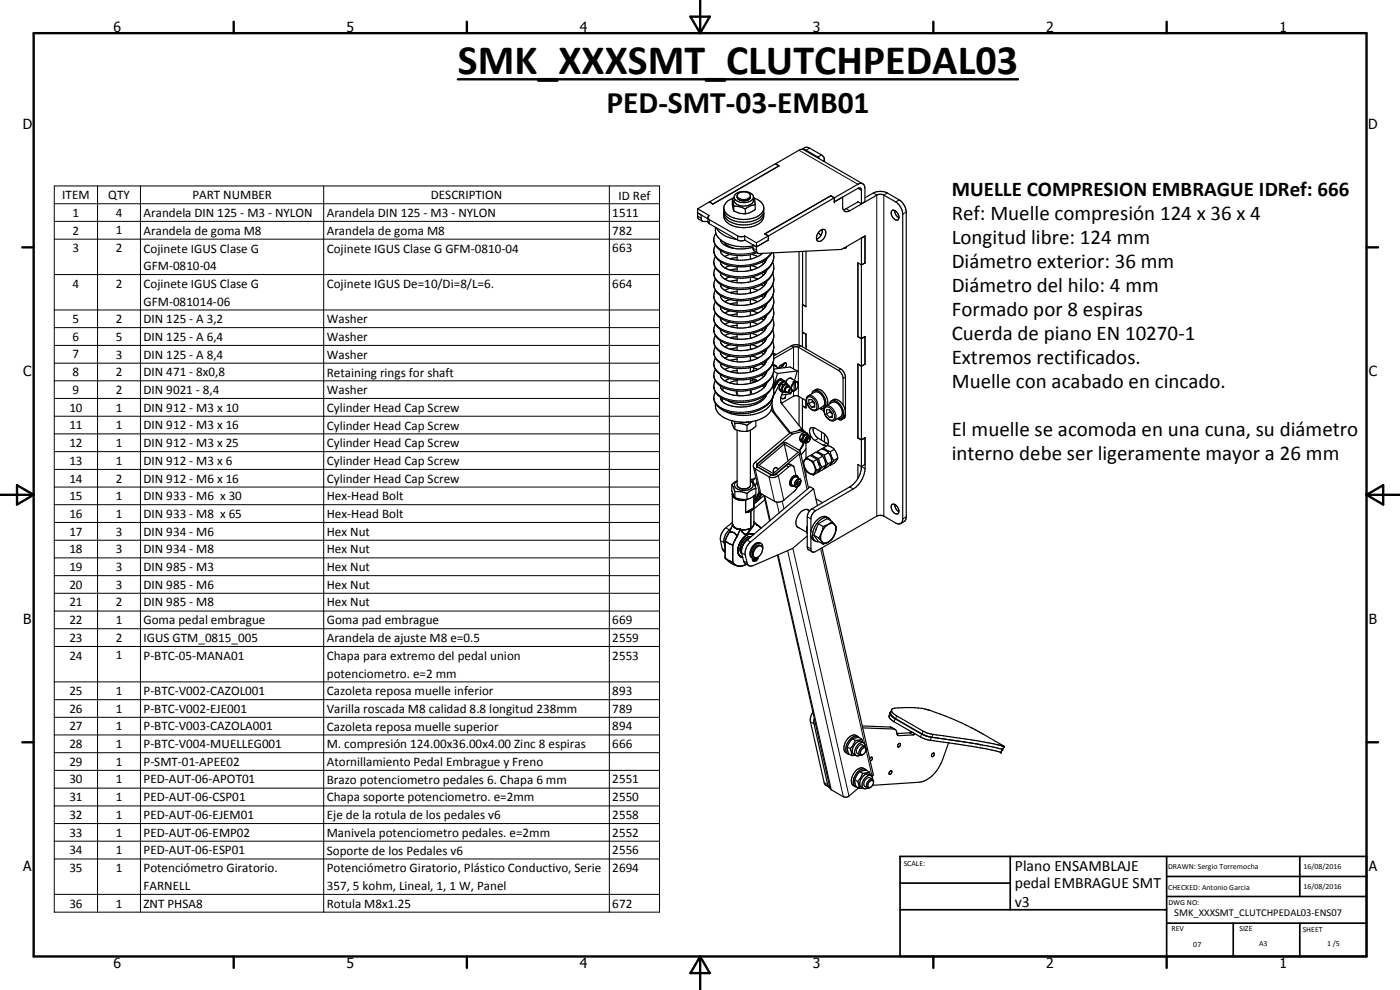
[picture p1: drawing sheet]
<svg xmlns="http://www.w3.org/2000/svg" width="420mm" height="297mm" viewBox="0 0 420 297" stroke-linecap="round" stroke-linejoin="round" font-family="sans-serif">
<g fill="none" stroke="#000" stroke-width=".71">
<path d="M10.1 9.9h400v277.1h-400zM70.1 6.5v3.4M140.1 6.5v3.4M207.2 5h5.8l-2.9 4.9zM210.1 0v9.9M280.1 6.5v3.4M350.1 6.5v3.4M137.4 23.8h168.1M6.7 74.2h3.4M410.1 74.2h3.5M.1 148.5h10M5.1 145.6l5 2.9-5 2.9z"/>
<path d="M410.1 148.5h10M410.1 148.5l5-2.9v5.8zM6.7 222.7h3.4M410.1 222.7h3.5M70.1 287v3.4M140.1 287v3.4M210.1 287v10M210.1 287l2.9 5h-5.8zM280.1 287v3.4M350.1 287v3.4"/>
</g>
<g fill="none" stroke="#000" stroke-width=".35">
<path d="M219.8 59.8l.4 2M220.2 59.4a3.5 3.5 0 0 0-2.9 4.5 5.7 5.7 0 0 0 5.4 2.8 7.2 7.2 0 0 0 6.1-2.2l.4-1v-1.1M220.3 59.3l-.5 .4v1.6l.4 2M220.3 59.1a2.4 2.4 0 0 0 2.9 2.7 2.54 2.54 0 0 0 2.9-1.6 2.31 2.31 0 0 0-2.7-2.8 2.87 2.87 0 0 0-3.1 1.6 2.5 2.5 0 0 0 3.1 1.8 2.85 2.85 0 0 0 2.8-1.6l.1 .2M221.2 58.7a2.37 2.37 0 0 0 3.9 .4l.1-.2M221.3 58.3a2.62 2.62 0 0 1 3.9 .2 1.77 1.77 0 0 1-2.5 1.7 1.35 1.35 0 0 1-1.4-1.9zM226.3 59.4l.3 1.8v1.7a5.3 5.3 0 0 1-6.4 .4M226.3 59.4a3.1 3.1 0 0 1 2.7 3.9 5.5 5.5 0 0 1-4.6 2.5 6.8 6.8 0 0 1-6.9-2.5l-.3-.7M232.7 49.1l1.1 .7M232.7 49.1v.1M233.8 49.8l-19.8 11.4-1.1-.6M233.8 49.8l-19.9 11.4-1-.6-3.5 2.1"/>
<path d="M240.6 44.8a1.93 1.93 0 0 1 2.4-.4l3.8 2.3 .6 1M240.7 44.8l1.2 .3 3.7 2.1 .3 .4M247.4 47.7l-.2 .6M247.4 47.7v.8M249.3 58.8l-19.7 11.3M249.3 58.8l1.1 .6M249.3 58.7v.1M249.3 58.7l-19.8 11.5 1.1 .6M250.4 59.4v1.2l7.1-4.1a.64 .64 0 0 1 .7-.1 .64 .64 0 0 1 .3 .7v4M250.4 59.4l-19.8 11.4M252.9 59.1l.2 3.8M258.9 55.2l-17.8-10.4h-.8l-27.4 15.8"/>
<path d="M258.9 55.2l.5 .5 .2 .8v4l-1.1 .6M258.9 55.2l-.4-.2-.8 .2-7.3 4.2M259.6 59.4a7.3 7.3 0 0 1 5.7-1.9l4.6 2.5a4.7 4.7 0 0 1 2.1 3.6v91.5l-.4 1.2-1.3 .8M209.4 62.7l.1 2.8 1.4 .9M209.4 62.7l3.5 2-.4 .6M210.9 66.4h1.6M212.5 65.7l-3.1-1.8 1 .6a1.84 1.84 0 0 0 .5 1.9M212.5 65.3l.4 .6 8.7 5 1.1 .1 .8-.2M212.5 65.3v1.2l.4 .6 8.7 5 1.1 .2 .8-.3M212.9 60.6h.1M214.7 68.2a4.6 4.6 0 0 0 3.3 4.8 13.4 13.4 0 0 0 8 .8M214.7 73.6a3.8 3.8 0 0 0 2.1 5.3l2.1 .8 1.5 .3a14.4 14.4 0 0 0 7.7-1.1 7.7 7.7 0 0 0 3.5-3"/>
<path d="M214.7 77a3.8 3.8 0 0 0 2.2 5.3l2.5 .9 1.9 .2M214.8 70a3.6 3.6 0 0 0 1.7 5.3M215 68.4a8 8 0 0 0 6.1 3.4M216.2 72.1a4.1 4.1 0 0 0 2.9 2.2l2.5 .4h1.7l2.7-.5M216.2 71.9v.2M216.2 75.1a3.5 3.5 0 0 0 3.3 2.7 11.4 11.4 0 0 0 9.4-1.8M216.2 78.5a2.89 2.89 0 0 0 2.6 2.4l2.5 .5M216.3 72l-.1 .1M216.5 75.3a13.2 13.2 0 0 0 10.7 .5M216.5 75.3l-.3 .1M216.5 78.7l-.3 .1M217.2 72.6l.9 .9 1.3 .7"/>
<path d="M217.2 64a3.4 3.4 0 0 0 2.7 2.9 8.2 8.2 0 0 0 8.9-1.6l.4-1.3M217.2 64a3.7 3.7 0 0 0 3.2 3.9 8 8 0 0 0 8.4-1.7l.4-1v-1.2M217.2 63.6v.4M218 73.4l-.5 .2M219.1 79.7l-1.6 .7M219.1 76.3l-1.6 .7M219.4 74.2l1 .3M219.4 74.2l-.3 .1M220.2 61.8a6.6 6.6 0 0 1 3.5 .9M220.2 61.8v1.5M221.2 76.7v1.3M221.2 77.3l-2.1 .3"/>
<path d="M223.5 70.8l3.5 2.1M223.5 72l3.5 2.1M223.5 70.8v1.2M223.7 62.7v1.4M225.2 76.4v1.4M225.2 79.8v1.4M225.2 77.6h.4M225.6 79.7l1.8 .7M225.6 76.3l1.8 .7M226.6 61.4l-1.4 .4-1.5 .9M227 74.1l-1-.7 .1 1.7 1.3 .9M227 72.9l.1 2.7 .6 .5 24.8-1.3 7.1-4v8.1"/>
<path d="M228.5 78.7l.7 .4M229.2 63.6v.4M229.2 78.2l.4 .5M229.6 70.1v.1M229.6 70.1l1 .7M229.6 78.7l-.3 .3a9.9 9.9 0 0 1-6 2.4h-2M230.2 77.6l-.6 1.1M230.6 72h.1M230.6 70.8l-3.6 2.1M230.6 72l-3.6 2.1M230.6 70.8v1.2M231.9 78.7a4.5 4.5 0 0 1 0 3.3"/>
<path d="M232.1 75.9a5 5 0 0 1-1.9 5M239.8 75.5v28M240.9 75.4v16l1 .5M241.9 75.4v16.6l-1.1-.6M245.6 69.8l.8 .8M245.9 69.4a1.02 1.02 0 0 1 1.1-.6 1.02 1.02 0 0 1 .9 .8 2.29 2.29 0 0 1-2.5 2.7l-.3-.6v-.8zM246.4 70.6l-.6 .8-.7 .4M246.5 69l.3 .4M246.8 69.4l-.4 1.2M246.8 68.8v.6M253.1 62.9a1.2 1.2 0 0 0 1.9 .3l8.6-4.9 1.4 .1 3.8 2.2a5.1 5.1 0 0 1 2.1 3.3v92.1l-.6 1.1M254.1 74l-.3 .5h-.6"/>
<path d="M258.4 71.5h.1M258.5 61.1l-1-.6-3.9 2.3-.5 .1M258.5 79.5l-1-.6v22.1M258.5 71.5v30.1M259.5 70.9l-1 .6M259.6 78.9l-1.1 .6M267.5 63.4a1.27 1.27 0 0 1 2.1 .9 .99 .99 0 0 1 .2 1.1 .99 .99 0 0 1-.9 .6 2.3 2.3 0 0 1-1.4-2.6zM268.5 63.2a2.4 2.4 0 0 0 1.3 2.1M214.7 97.3a3.7 3.7 0 0 0 2 5.2 13.5 13.5 0 0 0 8.9 .9M214.7 80.4a3.7 3.7 0 0 0 2.4 5.4l.8 .3a13.3 13.3 0 0 0 7.7 .4M214.7 87.1a4 4 0 0 0 2.8 5.7 13.6 13.6 0 0 0 8.1 .5M214.7 90.6a3.8 3.8 0 0 0 2.4 5.3l1.7 .7a13.8 13.8 0 0 0 6.8 0"/>
<path d="M214.7 93.9a3.8 3.8 0 0 0 2.4 5.5l2.6 .8a15.6 15.6 0 0 0 5.9-.2M216.2 81.9a2.99 2.99 0 0 0 2.6 2.4l2.5 .5M216.2 85.3a3.1 3.1 0 0 0 2.6 2.4l2.5 .5M216.2 88.7a2.89 2.89 0 0 0 2.6 2.4l2.5 .5M216.2 92.1a2.79 2.79 0 0 0 2.6 2.4l2.5 .5M216.2 95.5a3.1 3.1 0 0 0 2.6 2.4l2.5 .5M216.2 98.8a2.89 2.89 0 0 0 2.6 2.5l2.5 .5M216.5 82l-.3 .2M216.5 85.5l-.3 .1M216.5 88.8l-.3 .2M216.5 92.2l-.3 .2M216.5 95.6l-.3 .2"/>
<path d="M216.5 99l-.3 .1M219.1 96.6l-1.6 .7M219.1 93.3l-1.6 .6M219.1 89.9l-1.6 .7M219.1 86.5l-1.6 .6M219.1 83.1l-1.6 .6M221.2 80.1v1.3M221.2 83.4v1.4M221.2 86.8v1.4M221.2 90.2v1.4M221.2 93.6v1.4M221.2 97v1.4"/>
<path d="M221.2 80.7l-2.1 .3M221.2 84.1l-2.1 .3M221.2 87.5l-2.1 .3M221.2 90.8l-2.1 .4M221.2 94.2l-2.1 .4M221.2 97.6l-2.1 .4M225.2 83.2v1.3M225.2 86.6v1.3M225.2 90v1.3M225.2 93.3v1.4M225.2 96.7v1.4M225.2 83.2l-3.9 .2"/>
<path d="M225.2 87.7l.4 .1M225.2 91.1l.4 .1M225.2 80.9l.4 .1M225.2 94.5l.4 .1M225.2 84.3l.4 .1M225.2 97.9l.4 .1M225.6 96.6l1.8 .7M225.6 93.3l1.8 .6M225.6 89.9l1.8 .7M225.6 86.5l1.8 .6M225.6 83.1l1.8 .6M228.5 82l.7 .5"/>
<path d="M228.5 99l.7 .4M228.5 85.5l.7 .4M228.5 88.8l.7 .5M228.5 92.2l.7 .4M228.5 95.6l.7 .5M229.2 98.6l-1.7 .8-1.9 .6M229.2 98.6l.4 .4M229.2 95.2l.4 .4M229.2 91.8l.4 .4M229.2 88.4l.4 .4M229.2 85l.4 .5M229.2 81.6l.4 .4"/>
<path d="M229.6 99a9.6 9.6 0 0 1-7 2.8h-1.3M229.6 92.2l-1.3 1.2a11.6 11.6 0 0 1-7 1.6M229.6 88.8a9.9 9.9 0 0 1-8.3 2.8M229.6 85.4l-1.3 1.3a11.2 11.2 0 0 1-7 1.5M229.6 82a10.1 10.1 0 0 1-8.3 2.8M230.2 87.8l-.6 1M230.2 97.9l-.6 1.1M230.2 94.5l-1.1 1.6-1.9 1.3-2.8 .9-3.1 .1M230.2 91.1l-.6 1.1M230.2 84.3l-.6 1.1M230.2 80.9l-.6 1.1M230.2 80.9a11.3 11.3 0 0 1-5 2.3"/>
<path d="M231.9 82a5.6 5.6 0 0 1-3.9 7.1 14.4 14.4 0 0 1-7.9 1 6.3 6.3 0 0 1-5.8-4.1l-.1-.7 .5-1.6M231.9 85.5a4.9 4.9 0 0 1-2 5.8l-2.4 1.4-1.9 .6M231.9 88.8a5.5 5.5 0 0 1-3.5 6.9l-2.8 .9M231.9 92.2a5.1 5.1 0 0 1-2.7 6.4M231.9 95.6a4.4 4.4 0 0 1 0 3.3M231.9 99a5.1 5.1 0 0 1-2.7 6.4M231.9 82a8.9 8.9 0 0 1-6.3 4.5M231.9 98.9a8.3 8.3 0 0 1-6.3 4.5M240.8 91.4v8.2l1.1 .6v4.5M240.8 99.7v4.4M240.8 99.7l1.1 .6M240.8 99.7h.1"/>
<path d="M240.9 91.4h-.1M214.7 100.7a3.8 3.8 0 0 0 2.4 5.4l1.7 .6a12.2 12.2 0 0 0 4.8 .4l2-.3M214.7 104.1a3.8 3.8 0 0 0 2 5.2 13.5 13.5 0 0 0 8.9 .9M214.7 107.5a3.6 3.6 0 0 0 2 5.2l2.1 .8a13.1 13.1 0 0 0 4.8 .4l2-.3M214.7 110.9a3.8 3.8 0 0 0 2.4 5.4l2.1 .7 1.9 .3M216.2 115.8a2.89 2.89 0 0 0 2.6 2.4 11.9 11.9 0 0 0 9.2-.9l1.6-1.3M216.2 102.2a2.88 2.88 0 0 0 2.6 2.4l2.5 .6M216.2 105.6a2.89 2.89 0 0 0 2.6 2.4l2.5 .5M216.2 109a3 3 0 0 0 2.6 2.4l2.5 .5M216.2 112.4a3.4 3.4 0 0 0 3.2 2.6l1.9 .3M216.5 102.4l-.3 .1M216.5 105.8l-.3 .1"/>
<path d="M216.5 109.1l-.3 .2M216.5 112.6l-.3 .1M216.5 116l-.3 .1M216.7 119.5l.2 1M217.2 116.3l-.4 .8M219.1 113.6l-1.6 .7M219.1 110.2l-1.6 .7M219.1 106.8l-1.6 .7M219.1 103.4l-1.6 .7M219.1 100l-1.6 .7M221.1 117.3v.8l.7 .6M221.2 100.4v1.4"/>
<path d="M221.2 103.8v1.4M221.2 107.1v1.4M221.2 110.5v1.4M221.2 113.9v1.4M221.2 117.3v1M221.2 114.1l-2.2 .8M221.2 101l-2.1 .3M221.2 104.4l-2.1 .3M221.2 107.8l-2.1 .3M221.2 111.2l-2.1 .3M225.2 100.1v1.4M225.2 103.5v1.4"/>
<path d="M225.2 106.9v1.3M225.2 110.3v1.3M225.2 113.7v1.3M225.2 117.1v1.2M225.2 117.1l.3 .4-.3 .8M225.2 114.1l.6 .2M225.2 101.3h.4M225.2 108l.4 .1M225.2 111.4l.4 .1M225.2 104.6l.4 .2M225.2 118.3l-.1 .1M225.5 106.8l-.3 .3"/>
<path d="M225.6 113.6l1.8 .7M225.6 110.2l1.8 .7M225.6 106.8l1.8 .7M225.6 103.4l1.8 .7M225.6 100l1.8 .7M225.8 114.3l.9 .3M225.8 113.6v.7M226.4 110.4l-.5 1M226.5 113.8v.7M227 114l-.1 .5 .5-.3M227.2 110.7l-.2 .3M228.5 102.4l.7 .4"/>
<path d="M228.5 105.8l.7 .4M228.5 109.1l.7 .5M228.5 112.6l.7 .4M228.8 115.8l.4 .5M228.8 115.7a13.1 13.1 0 0 1-7.7 1.6M229.2 105.4l-1.2 .6-2.4 .8M229.2 115.5l.4 .5M229.2 112.1l.4 .5M229.2 108.8l.4 .4M229.2 105.3l.4 .5M229.2 102l.4 .4M229.5 118.7a7.3 7.3 0 0 1-7 2.8l-2.3-.5-1.9-.9"/>
<path d="M229.6 109.1l-.6 .4M229.6 105.8l-.3 .3a10.1 10.1 0 0 1-6.3 2.5l-1.7-.1M229.6 112.5l-1.3 1.2-1.7 .9-2.2 .6-3.1 .1M229.6 109.1l-1.6 1.4-2 .9-2.7 .5h-2M229.7 118.6v.6M229.7 119.1l-.4 .6a11.1 11.1 0 0 1-10.2 2l-1.7-.8a1.94 1.94 0 0 1-1.2-1.7M230.2 108.1l-.6 1M230.2 118.2l-.5 .9M230.2 114.9l-.6 1.1M230.2 111.5l-.6 1M230.2 104.7l-.6 1.1M230.2 101.3l-.9 1.4-1 .9a11.6 11.6 0 0 1-7 1.6"/>
<path d="M231.7 119.7a4.4 4.4 0 0 1-3.3 3.9 12.9 12.9 0 0 1-12.1-1M231.7 119.8v2l-.2 1.2M231.9 102.4a4.9 4.9 0 0 1-2 5.8l-1.5 1-2.8 1M231.9 112.6a4.9 4.9 0 0 1-2 5.8 12.9 12.9 0 0 1-14.4 .2 3.4 3.4 0 0 1-.8-4.3M231.9 116a4.9 4.9 0 0 1-1.3 5.2 13 13 0 0 1-13.9 1.7 3.6 3.6 0 0 1-2-5.3M231.9 109.1l.1 .4M232 109.5l.2 1.9M232 109.6h.7l.5 .6M232.1 106.5h.7M232.1 109.6l1.7 .9M232.2 106.8v.8M232.2 111.4a5.9 5.9 0 0 1-3.4 4.3"/>
<path d="M232.2 106.8l5.3-3a3.1 3.1 0 0 1 2.8 0l12 6.9a3.2 3.2 0 0 1 1.4 2.5v11.4l-.3 .8-.8 .5M232.2 111.4l1.1 .7M232.2 107.6l6-3.4 .8-.2 12.9 7.3 .6 .7 .5 1.3v8.2M232.2 107.6a5.8 5.8 0 0 1-2.3 4l-1.9 1.2-2.4 .8M232.2 110.7l4.9-.6 2.2 1.2M232.4 109.5l.1 .3M232.9 106.4l-1-.6 .3 1M233.3 112.1l-1.2 4.4M233.8 116.8l1.1 1M233.8 116.7l.5 .3M234 117h.1M234.3 117l.6 .8"/>
<path d="M234.3 115.2l-.5 1.6M234.3 115.2l.6 .3M234.7 109.3l-.1 .7M234.7 113.9l-1 .4-1.5 2.6M234.7 113.9l.9 .5M234.7 113.9a1.98 1.98 0 0 0-2.1 2.1M234.7 113.9a1.23 1.23 0 0 0-1.8 .7l-.4 .9v.8M234.9 115.5l-.6 1.5M234.9 117.7a3 3 0 0 0-.1 3.6l6 7.6M235.3 109l-.6 1-.9 .5M235.3 117.6l-.4 .2M235.5 110.3a.86 .86 0 0 0 .2-1.5l-1.5 .8-.4 .9"/>
<path d="M235.6 114.4a1.71 1.71 0 0 0-1.8 1.1l-1.5 2.9-.6 2M235.6 114.4l.4 .5M235.9 118.3l-.3 1a1.05 1.05 0 0 1-1.3 .2M236 114.9l-1.1 .6M236 114.9l.5 .7M236 114.9l-.7-.3-1 .6M236.3 117.6l-.7 .1M236.8 115.7l-.6-.3a1.29 1.29 0 0 0-1.2 2l.6 .3M236.8 117l.6-.4a.74 .74 0 0 1 .1 .9 .74 .74 0 0 1-.9 .4zM237 116.3a.62 .62 0 0 0-.6-.6 .62 .62 0 0 0-.7 .5l-.3 .9 .2 .6M237.2 113.4l2 1.2M237.5 117.6l-.2 .6-2.7 .3"/>
<path d="M237.6 117.3h.1M237.6 117.1l.7 .2M237.6 117l-.1-.2a.63 .63 0 0 0-.6 .4 .63 .63 0 0 0 .1 .7h.2M237.7 113.7a.99 .99 0 0 0-1.6 .3l-.3 .6M238.3 114.8l-.7 1.1-.1 .7-1-.5a.87 .87 0 0 0-.7 1.3l1 .5M238.3 114.8l-.8 .9-.2 .8M238.3 117l.4 .1M238.3 117.3h-.7M238.3 114.4l-.3 .2 .3 .2M238.3 114.4v2.9M238.3 114.4l.3 .2M238.6 114.6l.1 .1"/>
<path d="M238.7 114.7v2.4M238.7 114.7h.6l.2 .3M239.2 114.6l.3 .3M239.2 114.6h-.6M239.3 111.3l-.8 2.9M239.3 111.3l-6 .8M239.5 115l.1 .2M239.5 114.9l-.1 1.3-.7 .9M239.8 119v8.7M240.8 119.6v2.2l1.1 .5M242.3 119l2.2-1.4a2.21 2.21 0 0 1 2.6 1.7l.4 1-.1 1.2-.4 .5-1.9 1.1a2.21 2.21 0 0 1-2.8-1.6 2.16 2.16 0 0 1 0-2.5zM244.2 117.2a2.97 2.97 0 0 1 3.4 2.4l.3 1.2-.3 1.2"/>
<path d="M244.2 117.2l-.5 .9M244.3 117.2a2.31 2.31 0 0 1 3.4 1.3l.7 1.5-.2 1.6M257.5 109.2v22.2M257.5 101l1 .6M257.5 109.3h.1M257.5 109.3l1 .6 1.1-.6M257.5 109.2l1 .7 1.1-.7M257.5 101h.1M258.5 101.6v30.4M259.5 109.2l.1 .1M259.5 101h.1M259.6 101l-1.1 .6"/>
<path d="M259.6 101v8.3M214.7 121a4.8 4.8 0 0 0 3.9 4.9 13.9 13.9 0 0 0 6 .7M219.6 126.2l.1 .8 .8 1.8M220.3 126.4l.2 .6M220.5 127v1.8M220.5 128.8l1.9 .6h1.8M220.5 127l2.3 .2 1.4 .4M222.1 126.7h2.1M224.2 126.7h.1M224.2 127.6v1.8M224.6 126.6l-.4 .1M225.2 129v16.7l-.6 .7-.9 .3h-1a1.66 1.66 0 0 1-1.5-1.2v-16.4"/>
<path d="M225.2 129l-1 .4M225.8 126.5l-1.6 1.1M226.1 140l1.7 7.6M226.9 126.2v1.7l-1.7 1.1M227.3 139.8v.3M227.8 139.6l7.6-6.4 4.2 2.5-7.5 6.4zM231.5 123a8.2 8.2 0 0 1-6.9 3.6M231.5 122.9l5.5 7.1M231.7 121.8l.8 2.1 4.7 5.9M235.4 133.2l1.1 5.1M237.1 129.8l-10.5 8.9a1.16 1.16 0 0 0 0 2l4.2 2.3a2.63 2.63 0 0 0 2.8-.3l3.1-2.6a.9 .9 0 0 1 .9-.4 .9 .9 0 0 1 .7 .6l.6 2.3M237.1 129.8l.7 .4"/>
<path d="M237.8 130.2l-10.6 9-.1 .5 .3 .4M238 139.7l-.9-.4-.7 .1-3.7 3-.6 .2-.6-.1-4.1-2.4M239.9 131.6l.5 .9 .5 .3M239.9 131.6l.5 .3M240 135.2l-3.8-2.2-1-.2-.5 .2-7.1 6.1-.4 .7 .2 .3 3.8 2.2 1.2 .1 7.4-6.2 .4-.7M240 135.2l.2 .3M240.2 135.5l2.4 10.9M240.4 131.9l.5 .9M240.6 130.2l-.7 1.4M240.6 130.2l.5 .3M240.7 129l.8 .5M240.8 121.8v7.1"/>
<path d="M240.9 129a.98 .98 0 0 0-1.4 .2M240.9 129l-1 .1M240.9 129l.2 .1M240.9 121.8h-.1M241.1 130.5l-.7 1.4M241.2 132.8l.3-.1-1.5 2.5M241.2 139.4l.2 .7M241.2 132.8l-1.3 2.3M241.2 132.8h-.3M241.3 138.3l-.2 .4 .1 .8M241.3 138.3l-.1 1.1M241.3 139.8l.1 .3"/>
<path d="M241.3 129.4l-.4-.4h-.5l-3.3 .8M241.4 138.1l-.1 .2M241.7 129.7l-.6-.3-3.3 .8M241.8 129.7l-1.2 .5M241.8 129.7l.4 .3M241.9 120.2v2.2l-1.1-.6M241.9 132.9v4.6M241.9 134.6l-1.5 1.8M241.9 137.5l-.5 .6M242 120.3l-2.6-1.5-.6-.1-.6 .2-3.7 2.1M242.1 137.3l-.2 .2M242.1 137.3l.6 .5"/>
<path d="M242.1 137.3l1.1-.6 2 1.1M242.2 130l-1.1 .5M242.2 130l.4 .7M242.6 132.6l-.9 .2M242.6 132.5l.4-.3 .1-1a.8 .8 0 0 0-.9-.3 .8 .8 0 0 0-.6 .8l-.1 .7 .2 .4M242.6 132.5v.1M242.7 137.8l1.4 .7M242.7 137.8l-.7-.1-.6 .4M242.7 137.8a3.2 3.2 0 0 1 1.6 4.3l-.3 .2-.8-.1M242.7 121.1v-1.2h.9l.9 1v1.2l-.9 .1M242.7 121.1l.9 1.1M242.9 131.3a.75 .75 0 0 0-1 .3 .75 .75 0 0 0 .3 1"/>
<path d="M242.9 131.3l.2 .2M242.9 131.3a.91 .91 0 0 0-.8 1.3h.5M242.9 130.9l-.6-.4a1.15 1.15 0 0 0-1.4 1.1v.6l.8 .6M243.1 131.4l-.1 .2a.62 .62 0 0 0-.6 .2 .62 .62 0 0 0 0 .7h.2M243.6 136.4l1.2-.7 1.2 .5 .9 .7M243.6 136.4l.7 .5 1.3 .7M243.6 136.4l-.3 .3M243.8 120.5l.7 .8M243.8 120.5l-1.1 .6M243.9 120.1l-.1 .4M244 128.3l3 1.6a3.2 3.2 0 0 1 1.5 3.3M244 128.3a1.25 1.25 0 0 0-1 .7 1.25 1.25 0 0 0 .1 1.3l1.2 1.7 2.7 1.6 .9 .2 .6-.6"/>
<path d="M244.1 128.3a3.2 3.2 0 0 0 1.5 3.2l2.9 1.6M244.1 138.5l.3 1.1 .7 1.5M244.5 121.7l-.9 .5M245.2 137.8l1 2.7M245.2 137.8l-1.1 .7M245.4 135.4l.8 .7 1.2 .5M245.4 135.4l1.2-.7 1 .3 1 .8M245.4 135.4l-.3 .4M245.5 138.7l.3 .7M245.6 137.6l.3 1.1 .8 1.5M245.7 139.1l.1 .2M246 122.6l1.3 .7"/>
<path d="M246.9 136.9l.7 1.2 .3 1.4M246.9 136.9l-1.3 .7M247.2 134.4l1.2-.8 1.1 .6 .9 .6M247.2 134.4l.8 .6 1.2 .5M247.2 134.4l-.4 .3M247.4 130.2v2.4M247.4 136.6l.3 1.1 .7 1.5M247.4 122.3l-.5 .3-.7-.1M247.5 122.2l-.2 .1M247.6 122l2.2-1.3a2.84 2.84 0 0 1 3 2.6l-.1 1.2-.4 .6-2.1 1.1h-.7a3.4 3.4 0 0 1-2-2.1l-.2-1.4zM247.9 139.5l-1 1.5-1.3 .6M247.9 139.5l-1.2 .7"/>
<path d="M248.1 124.2v-1.2l.9-.1 .8 1.1v1.2l-.8 .1M248.1 124.2l.9 1.1M248.4 139.2l-1 1.4M248.6 135.8l.7 1.3 .4 1.4M248.6 135.8l-1.2 .8M249 121.2a1.33 1.33 0 0 1 1-1.1 1.33 1.33 0 0 1 1.4 .5 3.9 3.9 0 0 1 1.5 4.6l-.6 .4-.8-.1M249 139.5l.2 .1M249.1 123.6l.7 .7M249.1 123.6l-1 .6M249.2 123.2l-.1 .4M249.2 135.5l.3 1.4 .7 1.3M249.5 120.3a2.47 2.47 0 0 1 3.7 1.5 2.38 2.38 0 0 1-.7 3.7"/>
<path d="M249.7 138.5l-1.3 .7M249.7 138.5l-1.1 1.5-1.2 .6M249.8 124.8l-.8 .5M250.2 138.2l-1 1.4M250.4 134.8l.7 1.3 .3 1.4M250.4 134.8l-1.2 .7M251.3 125.6l1 .4 .3-.1M251.4 137.5l-1 1.4-1.2 .7M251.4 137.5l-1.2 .7M253 125.2l-.4 .7M257.5 131.3l1 .7M257.5 131.4l1 .6"/>
<path d="M257.5 131.4h.1M258.5 132l1.1-.7v9.3a8 8 0 0 1-3.5 6.1l-11.3 6.5a3.6 3.6 0 0 0-1.4 2.2v4.3M258.5 132v8.6M259.5 131.4l-1 .6M259.6 139.4l-1.1 .6-1-.6v4.2M218.9 159.7a1.92 1.92 0 0 1 2.3 1.3M218.9 159.7l-1.3 2.5M219.4 158.5a4.6 4.6 0 0 0-2.1 4.3l.3 1.5M219.6 145.4l.9 2.1M219.6 145.4l.1 2 .8 1.8M219.8 148.4a3.2 3.2 0 0 0 4 1.7M219.8 156.7l-2 1.7a4.2 4.2 0 0 0-1.6 3.8l.5 2.4 .4 .7 .5 .3"/>
<path d="M219.9 147.9v9.6M220 157.8l-.1-.4-1 2.3M220 157.8l.8 .7M220 157.8l.3 .3M220 157.8l.2 .2M220.5 149.2v.1M220.5 147.5l2.3 .1 1.4 .5M220.5 149.3l1.4 .4 2.3 .2M220.5 147.5v1.8M220.8 158.5l-.3-.3 .9 .5M220.8 158.5l.6 .3M221.1 158.7l.7 .1"/>
<path d="M221.2 144.4a1.28 1.28 0 0 0-.8 1.3 1.28 1.28 0 0 0 1.1 1.2 4.1 4.1 0 0 0 4.4-.8l.1-.4-.1-.8-.7-.5M221.2 144.3l-1.6 1.1M221.4 158.7l.4 .1M222.2 158.7l-.4 .1M222.2 158.7v.2M222.2 158.9l1.1 1.2M222.2 158.7l-1 2.3M223.8 150.1v3.7M224.1 153.8h-.3M224.2 148.1v1.8M224.3 149.8l-.5 .3M225.2 144.2l.7 .2"/>
<path d="M225.2 153.4l-1.1 .3M225.3 158.4l-1.5 .5h-1.6M225.3 158.4l-1.1 1.9M225.7 153l-1.6 .8M225.9 144.4l.8 1.7M226 157.8l-1.8 2.5M226 157.8l-.7 .6M226.2 152.4l-.9 .9v5.1M226.2 148.8v3.6M226.2 152.4l-2.4 1.4M226.2 152.4l-.3 .4M226.3 148.8v8.6l-.3 .4"/>
<path d="M226.3 143.8l-1.1 .1M226.3 156.5l.8 1.1 1.3 .9M226.7 148.4v2.4M226.7 146.1l.2 .5M226.7 157l1.4 1.2M226.9 143.2l-1 1.2M226.9 146.6l-1.7 .6-1 .9M226.9 146.6v1.7l-1.1 .8-1.6 .8M227.1 144.7l-.4 1.5M227.8 147.6l.3 .3M227.9 147.6a5.7 5.7 0 0 0-1 3.1M228 147.7l-.6 1.3-.4 1.5"/>
<path d="M228.1 147.9l-.8 1.8-.1 .7M228.4 148.1l-.8 2M228.6 148.3l-.6 1.4M229.3 148.7l-3 2.5M229.3 148.6l1.7 7.7M229.6 149.9l-3.3 2.8M232.1 141.6l.3 .1M232.9 140.3l.7 .4M233.1 140.4a.79 .79 0 0 0-.9 .2 .79 .79 0 0 0-.1 .9v.1M237.3 145.7l.5 .2 .4-.1M237.3 145.7l.2 .1M238.9 142.6a2.14 2.14 0 0 0-1.6 3.1"/>
<path d="M238.9 142.6l.4 .2M239 145.3l.3 .2M239.2 158l.6 .4M239.2 158l2.9 1.7M239.3 146l-.8 1.3-3.3 2.8a2.67 2.67 0 0 1-2.8 .3l-4.3-2.5M239.4 144.8l-.4 .4M239.4 144.8l.4 .3M239.4 144.4v.4M239.6 143.4a.98 .98 0 0 0-1-.7 .98 .98 0 0 0-.9 .9l-.5 1.1 .1 1M239.8 145.1l.1-.7-.3-.1-.6 .5v.6l.3 .1M239.8 145.1l-.5 .4M241.4 140.1l.5 1v2"/>
<path d="M241.4 140.1l1.3 1.8M242.1 141.4l.6 .5M242.2 152.9l.8 .4M242.3 157.8l-.2 .7 .2 1.6M242.7 141.9l.2 .1M242.8 153.2a1.94 1.94 0 0 0-2.7 .7 3.5 3.5 0 0 0-.9 4.1M242.9 142l1.2 .5M242.9 142l.3 .2M243 153.3l-.7 1.8v9l.3 .8 1.4 .8 .8-.2 18.8-10.8 1.4 .1 4.1 2.3 .5 .1 .7-.1M244.2 146.6l-19 16a4.4 4.4 0 0 0-1.5 3.9l.6 2.7 .4 .5M244.2 146.6l-1.1-.6-19.2 16.3-1.2 2M244.2 146.6l1.1 5.1"/>
<path d="M244.9 149.7l1.9 1.1M245.1 158.5l-.2 .5M245.1 141.1l-1 1.4M245.4 141.6h.2M245.6 157.1l1.4 .9M245.6 157.1l-1.3 3.5M246.2 140.5l-1 1.4-1.1 .6M246.2 140.5l-1.1 .6M246.7 140.2l-1.1 1.4M247 158l-.7 3v1l.3 .5M247.2 140.6h.2M248.2 157.5l-1.2 .5"/>
<path d="M248.3 157.5a1.58 1.58 0 0 1 2-.2 1.58 1.58 0 0 1 .6 2l-.9 2M248.3 157.5l-1.1 1.2-1.5 2.7M248.7 155.4a2.58 2.58 0 0 0-3.7 .9 4.9 4.9 0 0 0-1.3 5.4l1 .6M249.4 156.3a1.83 1.83 0 0 0-3-.5 5.3 5.3 0 0 0-2.2 6.1l.6 .5 .9 .1M249.7 156.5l-1.5 1M249.7 156.5a3 3 0 0 1 .7 4.1l-.4 .7M249.7 156.5l-1.5-.9-2.6 1.5M258.5 140.4a7.8 7.8 0 0 1-3.5 5.7l-11.3 6.6-.7 .6M267.5 151.6a1.27 1.27 0 0 1 2.1 .9 .93 .93 0 0 1 .2 1.2 .93 .93 0 0 1-1.1 .4 2.41 2.41 0 0 1-1.2-2.5zM268.5 151.3a2.54 2.54 0 0 0 1.3 2.2M217.6 162.2l1 .8 1.3 .6M217.6 162.2v5.2"/>
<path d="M217.6 167.4l1 .7 1.3 .6M217.6 167.4a6.6 6.6 0 0 0 3.8 2.4M219.9 163.6v5.1M219.9 168.7a2.86 2.86 0 0 0 4.1 .6M221.2 161l-1.3 2.6M221.4 165.5l.5 1.3M221.5 165l.1 .9 .3 .7M221.5 165.1v.4M221.5 165.1l-.1 .1M221.5 165.7l.4 .9 .9 .4M221.5 164.6v.5M221.6 163.9l-.2 .8 .2 1.6"/>
<path d="M221.6 163.9l-.2 .9M221.7 166.5l.2 .3M221.7 163.8l-.2 1M221.9 166.8l1 .4M222 163l-.2 .4M222 162.9l-.4 1.1M222.1 164.8h.5M222.1 164.9l.4 1M222.2 167l.7 .1M222.4 163.4a2.42 2.42 0 0 0 .1 2.5M222.5 165.9l.1 .1M222.5 162.1l-.7 1.5"/>
<path d="M222.5 162.2l-.4 .5M222.5 162.1l-.5 .8M222.7 161.8l-.3 .5M223.2 160l.1 .1M223.2 162.1l-.8 1.3-.3 1.1M223.3 160.1l.1 .1M223.3 160.1l.5 .3 .4-.1M223.4 161.1l-.9 1M223.8 160.7l-.5 .5M224 160.7l-1 .8M224.3 161.2l-1.1 .9-.7 1M224.5 160.3l-.3 .2"/>
<path d="M224.6 161.1l-1.1 .7M224.7 161.6a4.4 4.4 0 0 0-2.1 4.3l.7 2.9 1.4 .9M224.9 161l-.3 .1M225 160.2l-1.4 .7M225.3 161l-.7 .1M225.8 167.4l.1 .8 .4 .2M226 160.2l.2 .1-.2-.1M226 160.2l-1.3 .1M226 160.2h-1.3M226.1 160.4l-.5-.2a3 3 0 0 0-3.1 1.9M226.4 167.9l.1 .1M226.5 167.3a2.24 2.24 0 0 1 2-3.5 2.4 2.4 0 0 1-.9 3.3l-.5 .2"/>
<path d="M226.5 168v.4h-.2M226.6 167.3l-.2 .5 .1 .2M226.7 167.7l-.1 .4 .3 .2M226.7 167.7l.3 .2M226.9 167.3l-.2 .4M227 167.9l-.1 .4M227 167.3h.1M227.1 167.3h-.5M227.1 167.3l.1 .2-.2 .4M227.5 167.1l-.1 .6-.5 .6M228.4 163.8a1.85 1.85 0 0 0-2.5 1.6 1.33 1.33 0 0 0 .7 1.9M228.4 163.1a2.51 2.51 0 0 0-2.8 2 1.62 1.62 0 0 0 .5 2.5l.2 .8"/>
<path d="M228.4 163.1a2.1 2.1 0 0 0-2.9 1.4 2.33 2.33 0 0 0 .1 2.8l.3 .2M228.4 163.1l.4 .5 .1 1.2M233.3 166.5l15.8 70.1 .4 .4 3.6 2.1 .7 .1 .8-.2 3-2.6M242.3 160.8l-4.5 3.8-11.8 5.1h-1.3M243.4 160.7v4.3l.3 .5M244.3 160.6l1.3 1.8 1.4 .9M244.3 160.6l1.4 .8M245.7 161.4l.9 1.1M246.6 162.5a1.45 1.45 0 0 0 2 .1M246.6 162.5l.4 .8M246.7 164.4l15.3 67.8-.3 .8M248.6 162.6l-1.6 .7"/>
<path d="M249.2 162.2l-.6 .4M250 161.3l-.8 .9M244 213.7l-.7 1.5-.1 1.1 4.2 18.8 .3 .4 1.3 .8M244.4 215.6l-.1 1.6 4.1 18.3 .5 .8M258.8 217.8l8.4 .3 1.4 .8M258.9 218.4l9.7 .5M267.1 213.9a2.41 2.41 0 0 0 1.5 1.7l8.9 5.1 1.3 .4 2.9 .4a145.1 145.1 0 0 1 19.2 3.3M267.4 213.5l-.3 .3-.3 1.2 .8 1.1 9.9 5.6 18 2.9 4.8 1.1 .6-.8M267.6 213l.1-.1a2.32 2.32 0 0 1 2-.5 21.8 21.8 0 0 1 8.4 .5 83.8 83.8 0 0 1 17.1 7.4l6.1 3.6M267.6 213a2.07 2.07 0 0 0 1.5 1.8l8.8 5 3.2 .7a159.6 159.6 0 0 1 19.2 3.2l1.1 .2M267.6 213l-.3 .9M268.6 218.9l.4 .3 .3 1.3 .5 .2 4.3-.2 .4-.4"/>
<path d="M273.5 219.5l-.5 .4-3.8 .2M248.9 236.3h.2M254.3 224.1l.1 1.2a1.71 1.71 0 0 0 1.2 1.4M254.3 224.1l.9 .5M254.5 226.2l.4 .1M255.2 224.6l.4 2.1M255.8 221.7l-.9 1.1-.6 1.3M255.8 221.7l.8-.3a1.9 1.9 0 0 1 2 .4M255.8 221.7l.9 .5M256.5 234l.1 .9a1.97 1.97 0 0 0 1.2 1.6M256.5 234l.9 .5M256.7 226.6l-1.1 .1"/>
<path d="M256.7 222.2l-.8 1.6-.7 .8M257.3 226.1l.8 .5M257.4 234.5l.3 .8 .1 1.2M257.5 221a3.2 3.2 0 0 0-3.6 2.9 2.16 2.16 0 0 0 .6 2.3M257.5 221l.3 .3M257.5 221a2.23 2.23 0 0 0-3.3 .9 2.88 2.88 0 0 0-.3 3.9l.6 .4M258 231.5l2-.4 .8 .5M258 231.5l-.7 .9-.8 1.6M258 231.5l.9 .5M258.1 226.6l-.5 .2-.6-.1M258.6 221.8l.3 1M258.6 221.8l-1.9 .4"/>
<path d="M258.8 223.5l.8 .4M258.9 232l-.6 1.3-.9 1.2M258.9 236.4l-1.1 .1M259.2 222.9a2.01 2.01 0 0 0-3.2 1.3l-.1 1.6 1.1 .9M259.2 222.9a2.68 2.68 0 0 0-2.6 3.4l.4 .4M259.2 222.9l.5 1.1M259.5 236l.8 .4M259.6 223.9l.3 1M259.6 223.9a1.75 1.75 0 0 0-1.5 2.7M259.7 230.8a2.04 2.04 0 0 0-3.3 .9 2.85 2.85 0 0 0-.3 4l.6 .3M259.9 224.9a1.74 1.74 0 0 1-1.8 1.7M259.9 224.9a.6 .6 0 0 0-.5-.6 .6 .6 0 0 0-.7 .4 1.02 1.02 0 0 0 0 1.8l.3-.1"/>
<path d="M260 231.2a1.44 1.44 0 0 0-2.3 .1 3.5 3.5 0 0 0-1.2 4.6l.7 .3M260.4 236.4l-1.2 .2M260.8 234.7l.3-.3a.63 .63 0 0 1 1-.1 .63 .63 0 0 1-.1 .9 1.08 1.08 0 0 1-1.4 1l-.2-.5zM260.8 231.6l.4 1M260.8 231.6l-1.9 .4M261 227.7l.6-.5a.65 .65 0 0 1 .1 .7 .65 .65 0 0 1-.6 .4M261.1 233.3l.7 .5M261.3 236.2l-1 .2M261.4 232.7a1.86 1.86 0 0 0-3 1.1 1.82 1.82 0 0 0 .8 2.8M261.8 233.8l.3 .3 .1 .6M261.8 233.8a1.77 1.77 0 0 0-1.5 2.6M261.9 233.8a1.02 1.02 0 0 0-.6-1.1 1.02 1.02 0 0 0-1.2 .3 2.63 2.63 0 0 0-1.1 3.5l.2 .1"/>
<path d="M266.9 231.6l.6-.3a.66 .66 0 0 1 0 .7 .66 .66 0 0 1-.6 .3zM269.6 223.3a.4 .4 0 0 1 .6-.2 .4 .4 0 0 1 0 .7l-.7 .4-.1-.6zM279.7 226.2l.3-.2a.56 .56 0 0 1 .4 .6 .56 .56 0 0 1-.6 .5l-.2-.3zM284.7 222.9l-1.8 5.1a10.4 10.4 0 0 1-6.5 6.6l-14.5 1M300.9 224.8v.1M301.3 224h.1M301.4 223.9v.1M301.4 224l-.5 .9"/>
<circle cx="239" cy="144.6" r="1.46"/>
</g>
<g fill="none" stroke="#000" stroke-width=".3">
<path d="M16.3 55.8h181.6v217.9h-181.6zM29.3 55.8v217.9M42.2 55.8v217.9M97.1 55.8v217.9M182.9 55.8v217.9M221.2 59.1a2.3 2.3 0 0 0 4 0M239.8 45.1l17.7 10.2M243 44.4l-1.1 .7M246.5 46.5l-1.1 .6v.3M257.5 56.5l1 .6M262.1 57.9l1 .6v96.4M266.3 57.9l-1.1 .6v96.4"/>
<path d="M269.9 60l-1.1 .6M16.3 61.1h181.6M16.3 66.4h181.6M16.3 71.8h181.6M209.4 64.9l1 .5M212.9 65.9v1.2M214.2 75.3a5.2 5.2 0 0 0 4.7 3.9l1.7 .3a13.1 13.1 0 0 0 5-.2l2.7-.9 1.2-.7 2-1.8M214.2 71.9a4.1 4.1 0 0 0 3.2 3.5l.9 .3a14.6 14.6 0 0 0 8.5-.1M221.4 70.8v1.2M226 74.5l1 .6M232.2 77a6.1 6.1 0 0 1-4.7 5.1l-.9 .3a15.4 15.4 0 0 1-5.5 .6 8.1 8.1 0 0 1-6.6-3.2l-.3-1.1M246.5 70.4l-.2 .1"/>
<path d="M253.9 62.6l1.1 .6M272 63.6l-1.1 .7M16.3 82.4h181.6M16.3 93h181.6M16.3 98.3h181.6M232.2 80.4a6.6 6.6 0 0 1-5.6 5.4l-2 .5a11.7 11.7 0 0 1-9.5-2.3l-.6-.8-.3-1.2M232.2 83.7a5.8 5.8 0 0 1-4 4.9l-3.6 1.1a11.2 11.2 0 0 1-9.7-2.5l-.6-1.1-.1-.6M232.2 87.1a6 6 0 0 1-4.3 5.1l-.4 .1a16.7 16.7 0 0 1-6.9 .8 7.1 7.1 0 0 1-6.3-3.6l-.1-.7M232.2 90.6l-.4 1.6a8.9 8.9 0 0 1-6 4l-1.2 .2a11.7 11.7 0 0 1-9.5-2.2l-.6-.9-.3-1.1M232.2 93.9a5.8 5.8 0 0 1-4 4.9 13.3 13.3 0 0 1-12.7-.8l-1-1.3-.3-1.1M232.2 97.3a6.5 6.5 0 0 1-4.7 5.2 16.7 16.7 0 0 1-6.9 .8 7.1 7.1 0 0 1-6.3-3.6l-.1-.7M16.3 119.5h181.6"/>
<path d="M16.3 103.6h181.6M16.3 109h181.6M16.3 114.3h181.6M232.2 117.6a5.7 5.7 0 0 1-4 4.9l-1.9 .7a14.7 14.7 0 0 1-5.7 .4 8.8 8.8 0 0 1-5.9-2.7l-.5-1.6M232.2 100.7a6.7 6.7 0 0 1-5.6 5.4 13 13 0 0 1-11.1-1.3l-.9-1-.4-1.4M232.2 104.1a6.2 6.2 0 0 1-4.7 5.2 13.2 13.2 0 0 1-12-1.1 3.2 3.2 0 0 1-1.3-2.4M232.2 107.5a5.8 5.8 0 0 1-4 4.8 13.5 13.5 0 0 1-5 1.2h-1.7a8.9 8.9 0 0 1-6.9-3l-.4-1.4M232.2 110.9l-.4 1.6a10.6 10.6 0 0 1-9 4.4 9.8 9.8 0 0 1-8.1-2.8l-.5-1.5M232.2 114.3a5.9 5.9 0 0 1-4.3 5 15.2 15.2 0 0 1-10.4 .2 4.2 4.2 0 0 1-3.3-3.5M232.2 117.7l.4 .2M233.1 115.1l.7 .4M234.7 110l.7 .3"/>
<path d="M235.6 119.3l-.5 .2-.8-.1M236.5 116.1a.87 .87 0 0 0-.7 1.3M237.5 103.8l.7 .4v6.5M238.2 117.4v1.5M240.3 103.8l-.7 .4v14.7M242.3 119.4a1.41 1.41 0 0 1 2.2 .6 1.91 1.91 0 0 1 0 3.1 2.87 2.87 0 0 1-2.2-3.7zM242.6 118.7a2.92 2.92 0 0 1 3 3.3l-.1 .6-.4 .5M252.3 110.7l-.7 .4M253.7 113.2l-.7 .4M16.3 124.9h181.6M16.3 130.2h181.6M16.3 135.5h181.6"/>
<path d="M226.6 138.7l.8 .6M231.6 122.9l.5 .3M231.7 122.2l.1 .1M231.8 123.4l.7 .5M236 139.7l.7 .4M239.8 136.2l2.4 10.6M240.2 129.1l.7 .4M242.7 131.2a.85 .85 0 0 0-.8 1.3M245.6 131.5l-1.1 .6M246.5 129.6v2.5M247.7 122.3a1.66 1.66 0 0 1 2.3 1.1 1.78 1.78 0 0 1 0 2.6 2.61 2.61 0 0 1-2.3-3.7zM247.9 121.8a2.77 2.77 0 0 1 2.9 2.3v1.5l-.4 .6"/>
<path d="M248.1 133l-1.1 .6M253.7 124.6l-.2 .1M258.5 140l1.1 .6M16.3 140.8h181.6M16.3 146.1h181.6M16.3 151.4h181.6M16.3 156.8h181.6M217.8 158.4l1.1 .6M221.2 145.5l.1 .2a2.34 2.34 0 0 0 3.9-.2M226.7 146.1h.1M227.4 140.1l-.8 .6 1.7 7.4M229.5 148.8l1.7 7.3"/>
<path d="M231.5 142.5l-.7 .5 1.6 7.4M232.9 142.1l.7 .6 1.6 7.4M233.1 150.7l.7 3.2M234.8 150.4l.5 2.3M239 144.3l.3-.3a.65 .65 0 0 1 1 0 .65 .65 0 0 1-.1 .9 1.04 1.04 0 0 1-1.5 .9l-.1-.6zM240 143.7a1.58 1.58 0 0 0-1.3 2.3M242.3 155.1l1.1 .6M243.7 152.7l1.1 .5M255 146.1l1.1 .6M272 155.1l-1.1 .6M16.3 162.1h181.6M16.3 167.4h181.6"/>
<path d="M16.3 172.7h181.6M16.3 178h181.6M216.2 162.2l1.1 .6M216.7 164.6l.9 .5M222.6 165.9l1.1 .6M223.1 168.3l1.1 .6M224.2 162.1l1 .5M225.8 167.7l.3 .2M233.5 166.5l16 70.5M236.4 165.2l16.7 73.9M237.9 164.5l16.9 74.3M242.3 164.1l1.1 .6"/>
<path d="M246.3 164.6l13.2 58.7M16.3 183.3h181.6M16.3 188.6h181.6M16.3 194h181.6M16.3 204.6h181.6M16.3 209.9h181.6M16.3 215.2h181.6M243.2 216.6l1.1 .6M267.2 218.1l1.1 .6M267.3 213.9l.5 1 1 .7M267.4 214.2v.1M268.6 215.6l-.3 1"/>
<path d="M268.8 215.6l8 4.6M269.1 214.8l-.3 .8M273 219.9l1.1 .6M273.5 219.5l1 .6M277 219.4l-.2 .8M16.3 220.5h181.6M16.3 225.8h181.6M16.3 231.1h181.6M16.3 236.5h181.6M247.3 234.8l1.1 .7M258.8 223.5a1.73 1.73 0 0 0-1.5 2.6M259.6 223.7l.1 .3"/>
<path d="M259.9 224.9l1.8 8.1M261.1 233.3a1.75 1.75 0 0 0-1.6 2.7M269.3 220.4l.5 .3M276.6 220.3l-.3 .8M276.8 220.2l2.9 1M279.5 221.2l-.2 .9M279.7 221.2l14.5 2.2M280 220.3l-.3 .9M294.2 223.4h.1M301.3 224l-1 1.7M16.3 241.8h181.6M16.3 247.1h181.6"/>
<path d="M16.3 252.4h181.6M16.3 257.7h181.6M16.3 268.4h181.6"/>
</g>
<g fill="#000">
<circle cx="250.4" cy="60.6" r=".18"/>
<circle cx="258.5" cy="79.5" r=".18"/>
<circle cx="234.4" cy="120.6" r=".18"/>
<circle cx="224.6" cy="159.9" r=".18"/>
<circle cx="225.4" cy="158.4" r=".18"/>
<circle cx="227" cy="167.3" r=".18"/>
<circle cx="273.5" cy="219.5" r=".18"/>
<circle cx="274.5" cy="220.1" r=".18"/>
<circle cx="300.4" cy="225.7" r=".18"/>
<circle cx="300.9" cy="224.9" r=".18"/>
<circle cx="301.4" cy="224" r=".18"/>
</g>
<path d="M270.1 257h140v30h-140zM303.2 257v16M350.1 257v30M390.1 257v12M270.1 265h33.1M270.1 273h80M350.1 277h60M350.1 269h60M350.1 263h60M370.1 277v10M390.1 277v10" fill="none" stroke="#000" stroke-width=".51"/>
<text font-size="12.6" x="137.4" y="22.1">SMK_XXXSMT_CLUTCHPEDAL03</text>
<text font-size="9.4" x="182" y="33.8">PED-SMT-03-EMB01</text>
<g font-size="6.3">
<text x="285.6" y="58.8">MUELLE COMPRESION EMBRAGUE IDRef: 666</text>
<text x="285.6" y="66">Ref: Muelle compresión 124 x 36 x 4</text>
<text x="285.6" y="73.2">Longitud libre: 124 mm</text>
<text x="285.6" y="80.4">Diámetro exterior: 36 mm</text>
<text x="285.6" y="87.6">Diámetro del hilo: 4 mm</text>
<text x="285.6" y="94.8">Formado por 8 espiras</text>
<text x="285.6" y="102">Cuerda de piano EN 10270-1</text>
<text x="285.6" y="109.2">Extremos rectificados.</text>
<text x="285.6" y="116.4">Muelle con acabado en cincado.</text>
<text x="285.6" y="130.8">El muelle se acomoda en una cuna, su diámetro</text>
<text x="285.6" y="138">interno debe ser ligeramente mayor a 26 mm</text>
</g>
<g font-size="4.7">
<text x="304.6" y="261.2">Plano ENSAMBLAJE</text>
<text x="304.6" y="266.6">pedal EMBRAGUE SMT</text>
<text x="304.6" y="272">v3</text>
</g>
<g font-size="4.2">
<text x="34" y="9.6">6</text>
<text x="104" y="9.6">5</text>
<text x="174" y="9.6">4</text>
<text x="244" y="9.6">3</text>
<text x="314" y="9.6">2</text>
<text x="384" y="9.6">1</text>
<text x="6.8" y="38.7">D</text>
<text x="410.6" y="38.7">D</text>
<text x="7" y="112.9">C</text>
<text x="410.8" y="112.9">C</text>
<text x="7" y="187.1">B</text>
<text x="410.8" y="187.1">B</text>
<text x="7" y="261.4">A</text>
<text x="410.8" y="261.4">A</text>
<text x="34" y="290.4">6</text>
<text x="104" y="290.4">5</text>
<text x="174" y="290.4">4</text>
<text x="244" y="290.4">3</text>
<text x="314" y="290.4">2</text>
<text x="384" y="290.4">1</text>
</g>
<g font-size="3.9">
<text x="18.7" y="59.7">ITEM</text>
<text x="32.5" y="59.7">QTY</text>
<text x="57.7" y="59.7">PART NUMBER</text>
<text x="129.3" y="59.7">DESCRIPTION</text>
<text x="185.6" y="59.9">ID Ref</text>
<text x="21.8" y="65.1">1</text>
<text x="34.7" y="65.1">4</text>
<text x="43.1" y="65.1">Arandela DIN 125 - M3 - NYLON</text>
<text x="98.1" y="65.1">Arandela DIN 125 - M3 - NYLON</text>
<text x="183.8" y="65.1">1511</text>
<text x="21.8" y="70.4">2</text>
<text x="34.7" y="70.4">1</text>
<text x="43.1" y="70.4">Arandela de goma M8</text>
<text x="98.1" y="70.4">Arandela de goma M8</text>
<text x="183.8" y="70.4">782</text>
<text x="21.8" y="75.7">3</text>
<text x="34.7" y="75.7">2</text>
<text x="43.1" y="75.8">Cojinete IGUS Clase G</text>
<text x="98.1" y="75.8">Cojinete IGUS Clase G GFM-0810-04</text>
<text x="183.8" y="75.7">663</text>
<text x="43.1" y="81.1">GFM-0810-04</text>
<text x="21.8" y="86.3">4</text>
<text x="34.7" y="86.3">2</text>
<text x="43.1" y="86.4">Cojinete IGUS Clase G</text>
<text x="98.1" y="86.4">Cojinete IGUS De=10/Di=8/L=6.</text>
<text x="183.8" y="86.3">664</text>
<text x="43.1" y="91.7">GFM-081014-06</text>
<text x="21.8" y="96.9">5</text>
<text x="34.7" y="96.9">2</text>
<text x="43.1" y="96.9">DIN 125 - A 3,2</text>
<text x="98.1" y="97">Washer</text>
<text x="21.8" y="102.3">6</text>
<text x="21.8" y="107.5">7</text>
<text x="34.7" y="102.2">5</text>
<text x="34.7" y="107.6">3</text>
<text x="43.1" y="102.3">DIN 125 - A 6,4</text>
<text x="43.1" y="107.6">DIN 125 - A 8,4</text>
<text x="98.1" y="102.3">Washer</text>
<text x="98.1" y="107.7">Washer</text>
<text x="21.8" y="112.9">8</text>
<text x="34.7" y="112.9">2</text>
<text x="43.1" y="112.9">DIN 471 - 8x0,8</text>
<text x="98.1" y="113">Retaining rings for shaft</text>
<text x="21.8" y="118.2">9</text>
<text x="34.7" y="118.2">2</text>
<text x="43.1" y="118.2">DIN 9021 - 8,4</text>
<text x="98.1" y="118.3">Washer</text>
<text x="20.8" y="123.5">10</text>
<text x="34.7" y="123.5">1</text>
<text x="43.1" y="123.5">DIN 912 - M3 x 10</text>
<text x="98.1" y="123.6">Cylinder Head Cap Screw</text>
<text x="20.8" y="128.8">11</text>
<text x="34.7" y="128.8">1</text>
<text x="43.1" y="128.8">DIN 912 - M3 x 16</text>
<text x="98.1" y="128.9">Cylinder Head Cap Screw</text>
<text x="20.8" y="134.2">12</text>
<text x="34.7" y="134.2">1</text>
<text x="43.1" y="134.2">DIN 912 - M3 x 25</text>
<text x="98.1" y="134.2">Cylinder Head Cap Screw</text>
<text x="20.8" y="139.4">13</text>
<text x="34.7" y="139.4">1</text>
<text x="43.1" y="139.4">DIN 912 - M3 x 6</text>
<text x="98.1" y="139.5">Cylinder Head Cap Screw</text>
<text x="20.8" y="144.8">14</text>
<text x="34.7" y="144.8">2</text>
<text x="43.1" y="144.8">DIN 912 - M6 x 16</text>
<text x="98.1" y="144.9">Cylinder Head Cap Screw</text>
<text x="20.8" y="150.1">15</text>
<text x="20.8" y="155.4">16</text>
<text x="34.7" y="150.1">1</text>
<text x="34.7" y="155.4">1</text>
<text x="43.1" y="150.1">DIN 933 - M6 x 30</text>
<text x="43.1" y="155.4">DIN 933 - M8 x 65</text>
<text x="98.1" y="150.2">Hex-Head Bolt</text>
<text x="98.1" y="155.4">Hex-Head Bolt</text>
<text x="20.8" y="160.7">17</text>
<text x="34.7" y="160.7">3</text>
<text x="43.1" y="160.7">DIN 934 - M6</text>
<text x="98.1" y="160.7">Hex Nut</text>
<text x="20.8" y="166">18</text>
<text x="34.7" y="166">3</text>
<text x="43.1" y="166">DIN 934 - M8</text>
<text x="98.1" y="166">Hex Nut</text>
<text x="20.8" y="171.3">19</text>
<text x="34.7" y="171.3">3</text>
<text x="43.1" y="171.3">DIN 985 - M3</text>
<text x="98.1" y="171.3">Hex Nut</text>
<text x="20.8" y="176.7">20</text>
<text x="34.7" y="176.7">3</text>
<text x="43.1" y="176.7">DIN 985 - M6</text>
<text x="98.1" y="176.6">Hex Nut</text>
<text x="20.8" y="181.9">21</text>
<text x="34.7" y="181.9">2</text>
<text x="43.1" y="181.9">DIN 985 - M8</text>
<text x="98.1" y="181.9">Hex Nut</text>
<text x="20.8" y="187.2">22</text>
<text x="34.7" y="187.2">1</text>
<text x="43.1" y="187.3">Goma pedal embrague</text>
<text x="98.1" y="187.3">Goma pad embrague</text>
<text x="183.8" y="187.2">669</text>
<text x="20.8" y="192.6">23</text>
<text x="20.8" y="197.9">24</text>
<text x="34.7" y="192.6">2</text>
<text x="34.7" y="197.9">1</text>
<text x="43.1" y="192.6">IGUS GTM_0815_005</text>
<text x="43.1" y="197.9">P-BTC-05-MANA01</text>
<text x="98.1" y="192.7">Arandela de ajuste M8 e=0.5</text>
<text x="98.1" y="198">Chapa para extremo del pedal union</text>
<text x="183.8" y="192.6">2559</text>
<text x="183.8" y="197.9">2553</text>
<text x="98.1" y="203.3">potenciometro. e=2 mm</text>
<text x="20.8" y="208.5">25</text>
<text x="34.7" y="208.5">1</text>
<text x="43.1" y="208.5">P-BTC-V002-CAZOL001</text>
<text x="98.1" y="208.6">Cazoleta reposa muelle inferior</text>
<text x="183.8" y="208.5">893</text>
<text x="20.8" y="213.8">26</text>
<text x="34.7" y="213.8">1</text>
<text x="43.1" y="213.8">P-BTC-V002-EJE001</text>
<text x="98.1" y="213.9">Varilla roscada M8 calidad 8.8 longitud 238mm</text>
<text x="183.8" y="213.8">789</text>
<text x="20.8" y="219.2">27</text>
<text x="34.7" y="219.1">1</text>
<text x="43.1" y="219.2">P-BTC-V003-CAZOLA001</text>
<text x="98.1" y="219.2">Cazoleta reposa muelle superior</text>
<text x="183.8" y="219.2">894</text>
<text x="20.8" y="224.5">28</text>
<text x="34.7" y="224.5">1</text>
<text x="43.1" y="224.5">P-BTC-V004-MUELLEG001</text>
<text x="98.1" y="224.5">M. compresión 124.00x36.00x4.00 Zinc 8 espiras</text>
<text x="183.8" y="224.5">666</text>
<text x="20.8" y="229.8">29</text>
<text x="34.7" y="229.8">1</text>
<text x="43.1" y="229.8">P-SMT-01-APEE02</text>
<text x="98.1" y="229.9">Atornillamiento Pedal Embrague y Freno</text>
<text x="20.8" y="235.1">30</text>
<text x="34.7" y="235.1">1</text>
<text x="43.1" y="235.1">PED-AUT-06-APOT01</text>
<text x="98.1" y="235.2">Brazo potenciometro pedales 6. Chapa 6 mm</text>
<text x="183.8" y="235.1">2551</text>
<text x="20.8" y="240.4">31</text>
<text x="20.8" y="245.7">32</text>
<text x="34.7" y="240.4">1</text>
<text x="34.7" y="245.7">1</text>
<text x="43.1" y="240.4">PED-AUT-06-CSP01</text>
<text x="43.1" y="245.7">PED-AUT-06-EJEM01</text>
<text x="98.1" y="240.5">Chapa soporte potenciometro. e=2mm</text>
<text x="98.1" y="245.8">Eje de la rotula de los pedales v6</text>
<text x="183.8" y="240.4">2550</text>
<text x="183.8" y="245.7">2558</text>
<text x="20.8" y="251">33</text>
<text x="34.7" y="251">1</text>
<text x="43.1" y="251">PED-AUT-06-EMP02</text>
<text x="98.1" y="251.1">Manivela potenciometro pedales. e=2mm</text>
<text x="183.8" y="251">2552</text>
<text x="20.8" y="256.3">34</text>
<text x="34.7" y="256.3">1</text>
<text x="43.1" y="256.3">PED-AUT-06-ESP01</text>
<text x="98.1" y="256.4">Soporte de los Pedales v6</text>
<text x="183.8" y="256.3">2556</text>
<text x="20.8" y="261.7">35</text>
<text x="34.7" y="261.7">1</text>
<text x="43.1" y="261.7">Potenciómetro Giratorio.</text>
<text x="98.1" y="261.7">Potenciómetro Giratorio, Plástico Conductivo, Serie</text>
<text x="183.8" y="261.7">2694</text>
<text x="43.1" y="267.1">FARNELL</text>
<text x="98.1" y="267.1">357, 5 kohm, Lineal, 1, 1 W, Panel</text>
<text x="20.8" y="272.3">36</text>
<text x="34.7" y="272.3">1</text>
<text x="43.1" y="272.3">ZNT PHSA8</text>
<text x="98.1" y="272.4">Rotula M8x1.25</text>
<text x="183.8" y="272.3">672</text>
</g>
<text font-size="3.1" x="352.4" y="275">SMK_XXXSMT_CLUTCHPEDAL03-ENS07</text>
<g font-size="2.4">
<text x="271.2" y="259.7">SCALE:</text>
<text x="350.6" y="260.8">DRAWN: Sergio Torremocha</text>
<text x="391.2" y="260.6">16/08/2016</text>
<text x="350.6" y="267">CHECKED: Antonio Garcia</text>
<text x="391.2" y="266.7">16/08/2016</text>
<text x="350.6" y="271.4">DWG NO:</text>
<text x="351.6" y="279.3">REV</text>
<text x="372" y="279.4">SIZE</text>
<text x="391" y="279.6">SHEET</text>
<text x="358.1" y="284.1">07</text>
<text x="377.9" y="283.8">A3</text>
<text x="398.3" y="283.8">1 /5</text>
</g>
</svg>
